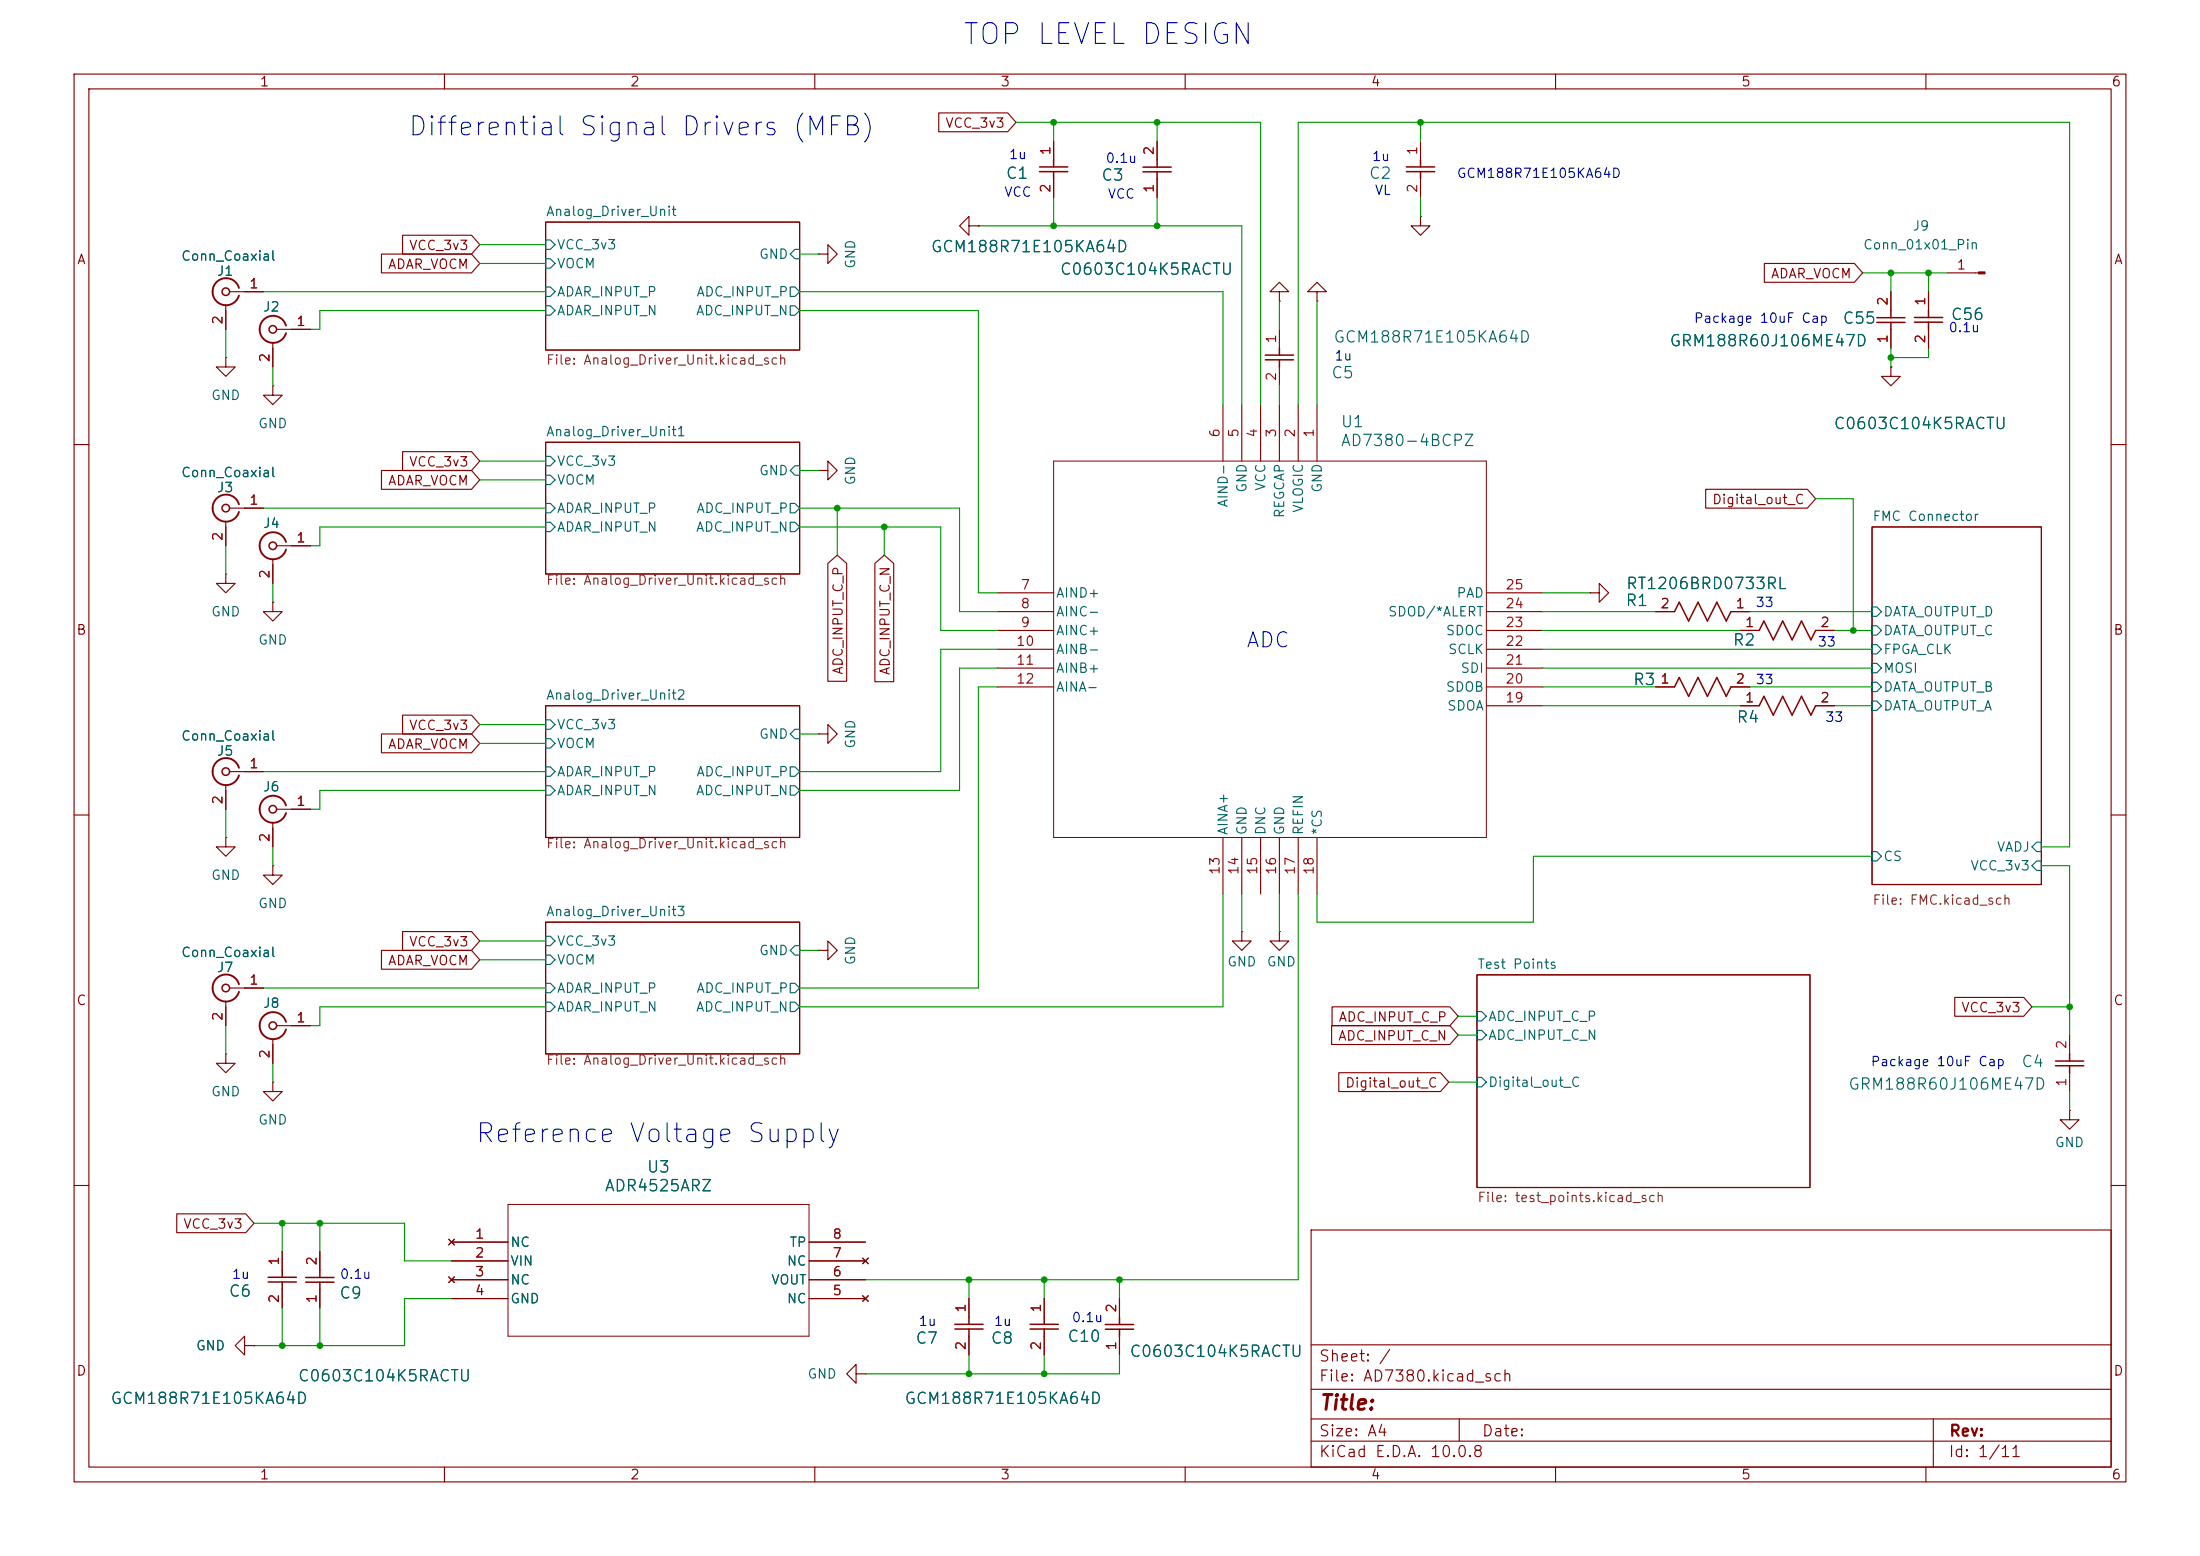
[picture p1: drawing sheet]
<svg xmlns="http://www.w3.org/2000/svg" width="297mm" height="210mm" viewBox="0 0 297 210" stroke-linecap="round" stroke-linejoin="round" font-family="sans-serif">
<g fill="none" stroke="#840000" stroke-width=".15">
<path d="M10 10h277v190h-277zM12 12h273v186h-273zM60 10v2M110 10v2M126.7 15.2h9.3l1.2 1.3-1.2 1.3h-9.3zM142.2 19.1v2.5M156.2 19.1v2.5M160 10v2M191.8 19.1v2.5M210 10v2M260 10v2M31 39.4h4.6"/>
<path d="M51.5 34.3h12.2l1.1 1.3-1.1 1.2h-12.2zM54.3 31.7h9.4l1.1 1.3-1.1 1.3h-9.4zM73.7 30h34.2v17.2h-34.2zM110.5 34.3h1.3v-1.3l1.2 1.3-1.2 1.3v-1.3M110.5 34.3h.1M130.8 30.5v-1.3l-1.3 1.3 1.3 1.3v-1.3h1.3M132.1 30.5h.1M142.2 24.1v2.6M156.2 24.1v2.6M172.7 39.4h1.3l-1.3-1.3-1.3 1.3h1.3v1.2M177.8 39.4h1.3l-1.3-1.3-1.3 1.3h1.3v1.2M191.8 29.2v1.3h1.2l-1.2 1.3-1.3-1.3h1.3"/>
<path d="M191.8 29.2h.1M191.8 24.1v2.6M238.2 35.6h12.1l1.2 1.2-1.2 1.3h-12.1zM255.3 39.4v2.5M260.3 39.4v2.5M262.9 36.8h4.2M30.5 48.3v1.2h1.2l-1.2 1.3-1.3-1.3h1.3M30.5 48.3h.1M30.5 41.1v3.4M36.8 52.1v1.2h1.3l-1.3 1.3-1.2-1.3h1.2M36.8 52.1h.1M36.8 46.2v3.3"/>
<path d="M37.3 44.5h4.6M73.7 59.7h34.2v17.8h-34.2zM165.1 54.6v7.6M167.6 54.6v7.6M170.2 54.6v7.6M172.7 40.6h.1M172.7 44.5v2.5M172.7 49.5v2.6M172.7 54.6v7.6M175.3 54.6v7.6M177.8 40.6h.1M177.8 54.6v7.6"/>
<path d="M255.3 49.5v1.3h1.2l-1.2 1.3-1.3-1.3h1.3M255.3 49.5h.1M255.3 44.5v2.5M260.3 44.5v2.5M10 60h2M30.5 77.5v1.2h1.2l-1.2 1.3-1.3-1.3h1.3M30.5 77.5h.1M30.5 70.4v3.3M31 68.6h4.6M36.8 75.4v3.3M37.3 73.7h4.6M51.5 63.5h12.2l1.1 1.3-1.1 1.2h-12.2z"/>
<path d="M54.3 61h9.4l1.1 1.2-1.1 1.3h-9.4zM110.5 63.5h1.3v-1.3l1.2 1.3-1.2 1.3v-1.3M110.5 63.5h.1M111.8 76l1.2-1.1 1.3 1.1v16h-2.5zM118.1 76l1.3-1.1 1.3 1.1v16h-2.6zM230.3 66h13.7l1.1 1.3-1.1 1.3h-13.7zM252.7 71.1h22.9v48.3h-22.9zM285 60h2M36.8 81.3v1.3h1.3l-1.3 1.2-1.2-1.2h1.2M36.8 81.3h.1M51.5 99.1h12.2l1.1 1.2-1.1 1.3h-12.2zM54.3 96.5h9.4l1.1 1.3-1.1 1.3h-9.4z"/>
<path d="M73.7 95.3h34.2v17.7h-34.2zM110.5 99.1h1.3v-1.3l1.2 1.3-1.2 1.2v-1.2M110.5 99.1h.1M134.6 80h7.6M134.6 82.6h7.6M134.6 85.1h7.6M134.6 87.6h7.6M134.6 90.2h7.6M134.6 92.7h7.6M200.7 80h7.6M200.7 82.6h7.6M200.7 85.1h7.6"/>
<path d="M200.7 87.6h7.6M200.7 90.2h7.6M200.7 92.7h7.6M200.7 95.3h7.6M214.6 80h1.3v-1.3l1.3 1.3-1.3 1.3v-1.3M214.6 80h.1M223.5 82.6h2.6M223.5 92.7h2.6M233.7 82.6h2.5M233.7 92.7h2.5M234.9 85.1h2.6M234.9 95.3h2.6"/>
<path d="M245.1 85.1h2.5M245.1 95.3h2.5M10 110h2M30.5 113v1.3h1.2l-1.2 1.3-1.3-1.3h1.3M30.5 113h.1M30.5 105.9v3.3M31 104.1h4.6M36.8 116.8v1.3h1.3l-1.3 1.3-1.2-1.3h1.2M36.8 116.8h.1M36.8 111v3.3M37.3 109.2h4.6M165.1 113v7.7"/>
<path d="M167.6 113v7.7M170.2 113v7.7M172.7 113v7.7M175.3 113v7.7M177.8 113v7.7M285 110h2M30.5 135.1v3.3M31 133.4h4.6M37.3 138.4h4.6M51.5 128.3h12.2l1.1 1.2-1.1 1.3h-12.2zM54.3 125.7h9.4l1.1 1.3-1.1 1.3h-9.4zM73.7 124.5h34.2v17.7h-34.2z"/>
<path d="M110.5 128.3h1.3v-1.3l1.2 1.3-1.2 1.2v-1.2M110.5 128.3h.1M167.6 125.7v1.3h1.3l-1.3 1.3-1.2-1.3h1.2M167.6 125.7h.1M172.7 125.7v1.3h1.3l-1.3 1.3-1.3-1.3h1.3M172.7 125.7h.1M179.8 138.4h15.9l1.1 1.3-1.1 1.3h-15.9zM179.8 135.9h15.9l1.1 1.3-1.1 1.2h-15.9zM199.4 131.6h44.9v28.7h-44.9zM263.9 134.6h9.3l1.1 1.3-1.1 1.3h-9.3zM279.4 139.7v2.5M30.5 142.2v1.3h1.2l-1.2 1.3-1.3-1.3h1.3"/>
<path d="M30.5 142.2h.1M36.8 146.1v1.2h1.3l-1.3 1.3-1.2-1.3h1.2M36.8 146.1h.1M36.8 140.2v3.3M180.7 144.8h13.8l1.1 1.3-1.1 1.2h-13.8zM279.4 149.9v1.2h1.3l-1.3 1.3-1.3-1.3h1.3M279.4 149.9h.1M279.4 144.8v2.5M10 160h2M23.9 163.8h9.3l1.1 1.3-1.1 1.3h-9.3zM38.1 168.9v2.6M38.1 174v2.5"/>
<path d="M43.2 168.9v2.6M43.2 174v2.5M60.6 167.3l.7 .7M60.6 172.3l.7 .8M61 167.6h7.6M61 170.2h7.6M61 172.7h7.6M61 175.3h7.6M61.3 167.3l-.7 .7M61.3 172.3l-.7 .8M109.2 167.6h7.6M109.2 170.2h7.6"/>
<path d="M109.2 172.7h7.6M109.2 175.3h7.6M116.5 174.9l.7 .7M116.5 169.8l.7 .8M117.2 174.9l-.7 .7M117.2 169.8l-.7 .8M130.8 175.3v2.5M141 175.3v2.5M151.1 175.3v2.5M177 166h108v32h-108zM285 160h2M33 181.6v-1.3l-1.3 1.3 1.3 1.3v-1.3h1.3"/>
<path d="M34.3 181.6h.1M60 198v2M110 198v2M115.6 185.4v-1.2l-1.3 1.2 1.3 1.3v-1.3h1.2M116.8 185.4h.1M130.8 180.3v2.6M141 180.3v2.6M151.1 180.3v2.6M160 198v2M177 194.5h108M177 191.5h108M177 187.5h108"/>
<path d="M177 181.5h108M197 191.5v3M210 198v2M260 198v2M261 191.5v6.5"/>
</g>
<g fill="none" stroke="#006464" stroke-width=".15">
<path d="M73.7 34.9h.6l.6 .7-.6 .6h-.6zM73.7 32.4h.6l.6 .6-.6 .7h-.6zM73.7 38.7h.6l.6 .7-.6 .6h-.6zM106.7 38.7h.6l.6 .7-.6 .6h-.6zM107.3 33.7h.6v1.2h-.6l-.6-.6zM73.7 41.3h.6l.6 .6-.6 .6h-.6zM106.7 41.3h.6l.6 .6-.6 .6h-.6zM73.7 64.1h.6l.6 .7-.6 .6h-.6zM73.7 61.6h.6l.6 .6-.6 .7h-.6zM73.7 70.5h.6l.6 .6-.6 .7h-.6zM73.7 67.9h.6l.6 .7-.6 .6h-.6zM106.7 67.9h.6l.6 .7-.6 .6h-.6z"/>
<path d="M106.7 70.5h.6l.6 .6-.6 .7h-.6zM107.3 62.9h.6v1.2h-.6l-.6-.6zM73.7 99.7h.6l.6 .6-.6 .7h-.6zM73.7 97.2h.6l.6 .6-.6 .6h-.6zM107.3 98.4h.6v1.3h-.6l-.6-.6zM252.7 92.1h.7l.6 .6-.6 .6h-.7zM252.7 94.6h.7l.6 .7-.6 .6h-.7zM252.7 84.5h.7l.6 .6-.6 .6h-.7zM252.7 81.9h.7l.6 .7-.6 .6h-.7zM252.7 89.5h.7l.6 .7-.6 .6h-.7zM252.7 87h.7l.6 .6-.6 .7h-.7zM73.7 106h.6l.6 .7-.6 .6h-.6z"/>
<path d="M73.7 103.5h.6l.6 .6-.6 .7h-.6zM106.7 103.5h.6l.6 .6-.6 .7h-.6zM106.7 106h.6l.6 .7-.6 .6h-.6zM252.7 114.9h.7l.6 .7-.6 .6h-.7zM275 113.7h.6v1.2h-.6l-.7-.6zM275 116.2h.6v1.3h-.6l-.7-.7zM73.7 128.9h.6l.6 .6-.6 .7h-.6zM73.7 126.4h.6l.6 .6-.6 .6h-.6zM73.7 135.3h.6l.6 .6-.6 .6h-.6zM73.7 132.7h.6l.6 .7-.6 .6h-.6zM106.7 132.7h.6l.6 .7-.6 .6h-.6zM106.7 135.3h.6l.6 .6-.6 .6h-.6z"/>
<path d="M107.3 127.6h.6v1.3h-.6l-.6-.6zM199.4 139.1h.6l.7 .6-.7 .6h-.6zM199.4 136.5h.6l.7 .7-.7 .6h-.6zM199.4 145.4h.6l.7 .7-.7 .6h-.6z"/>
</g>
<path d="M142.2 62.2h58.5v50.8h-58.5zM68.6 162.6h40.6v17.7h-40.6z" fill="none" stroke="#840000" stroke-width=".14"/>
<g fill="none" stroke="#840000" stroke-width=".2">
<path d="M140.3 22.5h3.8M140.3 23.2h3.8M142.2 21.6v.9M142.2 23.2v.9M154.3 22.6h3.8M154.3 23.2h3.8M156.2 21.6v1M156.2 23.2v.9M189.9 22.5h3.8M189.9 23.2h3.8M191.8 21.6v.9M191.8 23.2v.9"/>
<path d="M170.8 47.9h3.8M170.8 48.6h3.8M172.7 47v.9M172.7 48.6v.9M253.4 42.9h3.8M253.4 43.5h3.8M255.3 41.9v1M255.3 43.5v1M258.4 42.8h3.9M258.4 43.5h3.9M260.3 41.9v.9M260.3 43.5v1"/>
<path d="M226.1 92.7l.6-1.3 1.3 2.6 1.2-2.6 1.3 2.6 1.3-2.6 1.2 2.6 .7-1.3M226.1 82.6l.6-1.3 1.3 2.5 1.2-2.5 1.3 2.5 1.3-2.5 1.2 2.5 .7-1.2M237.5 85.1l.6-1.3 1.3 2.6 1.3-2.6 1.2 2.6 1.3-2.6 1.3 2.6 .6-1.3M237.5 95.3l.6-1.3 1.3 2.5 1.3-2.5 1.2 2.5 1.3-2.5 1.3 2.5 .6-1.2M277.5 143.8h3.8M277.5 143.2h3.8M279.4 142.2v1M279.4 143.8v1M36.2 173h3.8M36.2 172.4h3.8M38.1 171.5v.9M38.1 173v1"/>
<path d="M41.3 173.1h3.8M41.3 172.4h3.8M43.2 171.5v.9M43.2 173.1v.9M128.9 178.7h3.8M128.9 179.4h3.8M130.8 177.8v.9M130.8 179.4v.9M139.1 178.7h3.8M139.1 179.4h3.8M141 177.8v.9M141 179.4v.9"/>
<path d="M149.2 179.4h3.8M149.2 178.8h3.8M151.1 177.8v1M151.1 179.4v.9"/>
<circle cx="30.5" cy="39.4" r=".51"/>
<circle cx="36.8" cy="44.5" r=".51"/>
<circle cx="30.5" cy="68.6" r=".51"/>
<circle cx="36.8" cy="73.7" r=".51"/>
<circle cx="30.5" cy="104.1" r=".51"/>
<circle cx="36.8" cy="109.2" r=".51"/>
<circle cx="30.5" cy="133.4" r=".51"/>
<circle cx="36.8" cy="138.4" r=".51"/>
</g>
<path d="M32.3 38.9a1.81 1.81 0 0 0-2.8-1 1.81 1.81 0 0 0 0 2.9 1.81 1.81 0 0 0 2.8-.9M38.6 43.9a1.81 1.81 0 0 0-2.8-.9 1.81 1.81 0 0 0 0 2.9 1.81 1.81 0 0 0 2.8-.9M32.3 68.1a1.81 1.81 0 0 0-2.8-1 1.81 1.81 0 0 0 0 3 1.81 1.81 0 0 0 2.8-1M38.6 73.2a1.81 1.81 0 0 0-2.8-1 1.81 1.81 0 0 0 0 2.9 1.81 1.81 0 0 0 2.8-.9M32.3 103.6a1.81 1.81 0 0 0-2.8-.9 1.81 1.81 0 0 0 0 2.9 1.81 1.81 0 0 0 2.8-1M38.6 108.7a1.81 1.81 0 0 0-2.8-1 1.81 1.81 0 0 0 0 3 1.81 1.81 0 0 0 2.8-1M32.3 132.8a1.81 1.81 0 0 0-2.8-.9 1.81 1.81 0 0 0 0 2.9 1.81 1.81 0 0 0 2.8-.9M38.6 137.9a1.81 1.81 0 0 0-2.8-.9 1.81 1.81 0 0 0 0 2.9 1.81 1.81 0 0 0 2.8-1" fill="none" stroke="#840000" stroke-width=".25"/>
<path d="M267.1 36.7h.9v.3h-.9z" fill="#840000" stroke="#840000" stroke-width=".15"/>
<g fill="none" stroke="#009600" stroke-width=".15">
<path d="M137.2 16.5h33v38.1M142.2 16.5v2.6M156.2 16.5v2.6M191.8 16.5v2.6M35.6 39.4h38.1M64.8 33h8.9M64.8 35.6h8.9M107.9 39.4h57.2v15.2M107.9 34.3h2.6M132.1 30.5h35.5v24.1M142.2 26.7v3.8M156.2 26.7v3.8"/>
<path d="M191.8 26.7v2.5M251.5 36.8h11.4M255.3 36.8v2.6M260.3 36.8v2.6M30.5 44.5v3.8M36.8 49.5v2.6M73.7 41.9h-30.5v2.6h-1.3M107.9 41.9h24.2v38.1h2.5M172.7 40.6v3.9M172.7 52.1v2.5M175.3 54.6v-38.1h104.1v97.8h-3.8M177.8 40.6v14"/>
<path d="M255.3 47v2.5M260.3 47v1.3h-5M30.5 73.7v3.8M35.6 68.6h38.1M36.8 78.7v2.6M64.8 64.8h8.9M64.8 62.2h8.9M73.7 71.1h-30.5v2.6h-1.3M107.9 63.5h2.6M107.9 68.6h21.6v14h5.1M107.9 71.1h19.1v14h7.6M113 68.6v6.3"/>
<path d="M119.4 71.1v3.8M245.1 67.3h5.1v17.8M64.8 97.8h8.9M107.9 99.1h2.6M134.6 92.7h-2.5v40.7h-24.2M134.6 90.2h-5.1v16.5h-21.6M134.6 87.6h-7.6v16.5h-19.1M208.3 80h6.3M208.3 92.7h15.2M208.3 82.6h15.2M208.3 95.3h26.6M208.3 85.1h26.6"/>
<path d="M208.3 90.2h44.4M208.3 87.6h44.4M236.2 92.7h16.5M236.2 82.6h16.5M247.6 95.3h5.1M247.6 85.1h5.1M30.5 109.2v3.8M35.6 104.1h38.1M36.8 114.3v2.5M64.8 100.3h8.9M73.7 106.7h-30.5v2.5h-1.3M252.7 115.6h-45.7v8.9h-29.2v-3.8"/>
<path d="M275.6 116.8h3.8v22.9M30.5 138.4v3.8M35.6 133.4h38.1M64.8 129.5h8.9M64.8 127h8.9M73.7 135.9h-30.5v2.5h-1.3M107.9 128.3h2.6M165.1 120.7v15.2h-57.2M167.6 120.7v5M172.7 120.7v5M175.3 120.7v52h-58.5M196.8 139.7h2.6"/>
<path d="M196.8 137.2h2.6M274.3 135.9h5.1M36.8 143.5v2.6M195.6 146.1h3.8M279.4 147.3v2.6M34.3 165.1h20.3v5.1h6.4M38.1 165.1v3.8M38.1 176.5v5.1M43.2 165.1v3.8M43.2 176.5v5.1M61 175.3h-6.4v6.3h-20.3M130.8 172.7v2.6"/>
<path d="M141 172.7v2.6M151.1 172.7v2.6M130.8 182.9v2.5M141 182.9v2.5M151.1 182.9v2.5h-34.3"/>
</g>
<g fill="#009600">
<circle cx="43.2" cy="181.6" r=".46"/>
<circle cx="38.1" cy="181.6" r=".46"/>
<circle cx="191.8" cy="16.5" r=".46"/>
<circle cx="156.2" cy="16.5" r=".46"/>
<circle cx="142.2" cy="16.5" r=".46"/>
<circle cx="156.2" cy="30.5" r=".46"/>
<circle cx="142.2" cy="30.5" r=".46"/>
<circle cx="119.4" cy="71.1" r=".46"/>
<circle cx="250.2" cy="85.1" r=".46"/>
<circle cx="279.4" cy="135.9" r=".46"/>
<circle cx="43.2" cy="165.1" r=".46"/>
<circle cx="38.1" cy="165.1" r=".46"/>
<circle cx="113" cy="68.6" r=".46"/>
<circle cx="130.8" cy="172.7" r=".46"/>
<circle cx="130.8" cy="185.4" r=".46"/>
<circle cx="141" cy="172.7" r=".46"/>
<circle cx="151.1" cy="172.7" r=".46"/>
<circle cx="141" cy="185.4" r=".46"/>
<circle cx="255.3" cy="48.3" r=".46"/>
<circle cx="255.3" cy="36.8" r=".46"/>
<circle cx="260.3" cy="36.8" r=".46"/>
</g>
<text font-size="2.8" fill="#0000c2" x="129.8" y="6.7">TOP LEVEL DESIGN</text>
<g font-size="2.5" fill="#0000c2">
<text x="54.9" y="19">Differential Signal Drivers (MFB)</text>
<text x="64" y="154.8">Reference Voltage Supply</text>
</g>
<text font-size="2" fill="#0000c2" x="168.1" y="87.9">ADC</text>
<text font-size="2" fill="#840000" x="178" y="190.8">Title:</text>
<g font-size="1.5" fill="#006464">
<text x="135.7" y="24.5">C1</text>
<text x="148.6" y="24.8">C3</text>
<text x="184.7" y="24.5">C2</text>
<text x="125.6" y="34.4">GCM188R71E105KA64D</text>
<text x="143" y="37.5">C0603C104K5RACTU</text>
<text x="179.9" y="46.6">GCM188R71E105KA64D</text>
<text x="225.3" y="47.1">GRM188R60J106ME47D</text>
<text x="248.6" y="44.1">C55</text>
<text x="263.3" y="43.6">C56</text>
<text x="179.6" y="51.4">C5</text>
<text x="180.9" y="58.1">U1</text>
<text x="247.4" y="58.3">C0603C104K5RACTU</text>
<text x="180.9" y="60.6">AD7380-4BCPZ</text>
<text x="219.3" y="82.2">R1</text>
<text x="219.4" y="79.9">RT1206BRD0733RL</text>
<text x="233.8" y="87.5">R2</text>
<text x="220.4" y="92.9">R3</text>
<text x="234.3" y="97.9">R4</text>
<text x="249.4" y="147.5">GRM188R60J106ME47D</text>
<text x="272.8" y="144.4">C4</text>
<text x="81.5" y="161.2">ADR4525ARZ</text>
<text x="87.2" y="158.6">U3</text>
<text x="30.8" y="175.4">C6</text>
<text x="45.7" y="175.7">C9</text>
<text x="123.5" y="181.8">C7</text>
<text x="133.6" y="181.8">C8</text>
<text x="144" y="181.5">C10</text>
<text x="152.4" y="183.5">C0603C104K5RACTU</text>
<text x="14.8" y="189.9">GCM188R71E105KA64D</text>
<text x="40.1" y="186.8">C0603C104K5RACTU</text>
<text x="122" y="189.9">GCM188R71E105KA64D</text>
</g>
<g font-size="1.5" fill="#840000">
<text x="178" y="184.1">Sheet: /</text>
<text x="178" y="186.8">File: AD7380.kicad_sch</text>
<text x="178" y="197">KiCad E.D.A. 10.0.8</text>
<text x="178" y="194.2">Size: A4</text>
<text x="200" y="194.2">Date:</text>
<text x="263" y="197">Id: 1/11</text>
<text x="263" y="194.2">Rev:</text>
</g>
<g font-size="1.3" fill="#840000">
<text x="35" y="12">1</text>
<text x="85" y="12">2</text>
<text x="135" y="12">3</text>
<text x="185" y="12">4</text>
<text x="235" y="12">5</text>
<text x="285" y="12">6</text>
<text x="127.5" y="17.6">VCC_3v3</text>
<text x="10.3" y="36">A</text>
<text x="55.1" y="34.1">VCC_3v3</text>
<text x="285.3" y="36">A</text>
<text x="52.3" y="36.6">ADAR_VOCM</text>
<text x="239" y="37.9">ADAR_VOCM</text>
<text x="52.3" y="65.8">ADAR_VOCM</text>
<text x="55.1" y="63.3">VCC_3v3</text>
<text x="231.1" y="68.4">Digital_out_C</text>
<text x="10.2" y="86">B</text>
<text x="285.2" y="86">B</text>
<text x="114.1" y="91.2" transform="rotate(-90 114.1 91.2)">ADC_INPUT_C_P</text>
<text x="120.4" y="91.2" transform="rotate(-90 120.4 91.2)">ADC_INPUT_C_N</text>
<text x="52.3" y="101.4">ADAR_VOCM</text>
<text x="55.1" y="98.8">VCC_3v3</text>
<text x="52.3" y="130.6">ADAR_VOCM</text>
<text x="55.1" y="128.1">VCC_3v3</text>
<text x="10.2" y="136">C</text>
<text x="264.7" y="136.9">VCC_3v3</text>
<text x="285.2" y="136">C</text>
<text x="180.6" y="140.8">ADC_INPUT_C_N</text>
<text x="180.6" y="138.2">ADC_INPUT_C_P</text>
<text x="181.5" y="147.1">Digital_out_C</text>
<text x="24.7" y="166.2">VCC_3v3</text>
<text x="10.2" y="186">D</text>
<text x="285.2" y="186">D</text>
<text x="35" y="200">1</text>
<text x="85" y="200">2</text>
<text x="135" y="200">3</text>
<text x="185" y="200">4</text>
<text x="235" y="200">5</text>
<text x="285" y="200">6</text>
</g>
<g font-size="1.3" fill="#0000c2">
<text x="136.1" y="21.8">1u</text>
<text x="149.2" y="22.3">0.1u</text>
<text x="185.1" y="22">1u</text>
<text x="135.5" y="26.9">VCC</text>
<text x="149.4" y="27.1">VCC</text>
<text x="185.5" y="26.6">VL</text>
<text x="196.6" y="24.3">GCM188R71E105KA64D</text>
<text x="228.6" y="43.9">Package 10uF Cap</text>
<text x="263" y="45.2">0.1u</text>
<text x="180" y="49">1u</text>
<text x="236.9" y="82.2">33</text>
<text x="245.3" y="87.6">33</text>
<text x="236.9" y="92.7">33</text>
<text x="246.3" y="97.7">33</text>
<text x="252.5" y="144.2">Package 10uF Cap</text>
<text x="31.2" y="172.9">1u</text>
<text x="45.8" y="172.9">0.1u</text>
<text x="123.9" y="179.3">1u</text>
<text x="134.1" y="179.3">1u</text>
<text x="144.6" y="178.8">0.1u</text>
</g>
<g font-size="1.3" fill="#a90000">
<text x="142.1" y="21.1" transform="rotate(-90 142.1 21.1)">1</text>
<text x="156.1" y="21.1" transform="rotate(-90 156.1 21.1)">2</text>
<text x="191.6" y="21.1" transform="rotate(-90 191.6 21.1)">1</text>
<text x="142.1" y="26.1" transform="rotate(-90 142.1 26.1)">2</text>
<text x="156.1" y="26.1" transform="rotate(-90 156.1 26.1)">1</text>
<text x="191.6" y="26.1" transform="rotate(-90 191.6 26.1)">2</text>
<text x="33.6" y="39.2">1</text>
<text x="255.1" y="41.4" transform="rotate(-90 255.1 41.4)">2</text>
<text x="260.2" y="41.4" transform="rotate(-90 260.2 41.4)">1</text>
<text x="264.1" y="36.7">1</text>
<text x="30.3" y="43.9" transform="rotate(-90 30.3 43.9)">2</text>
<text x="39.9" y="44.3">1</text>
<text x="172.6" y="46.5" transform="rotate(-90 172.6 46.5)">1</text>
<text x="255.1" y="46.5" transform="rotate(-90 255.1 46.5)">1</text>
<text x="260.2" y="46.5" transform="rotate(-90 260.2 46.5)">2</text>
<text x="36.7" y="49" transform="rotate(-90 36.7 49)">2</text>
<text x="172.6" y="51.5" transform="rotate(-90 172.6 51.5)">2</text>
<text x="165" y="59.2" transform="rotate(-90 165 59.2)">6</text>
<text x="167.5" y="59.2" transform="rotate(-90 167.5 59.2)">5</text>
<text x="170" y="59.2" transform="rotate(-90 170 59.2)">4</text>
<text x="172.6" y="59.2" transform="rotate(-90 172.6 59.2)">3</text>
<text x="175.1" y="59.2" transform="rotate(-90 175.1 59.2)">2</text>
<text x="177.7" y="59.2" transform="rotate(-90 177.7 59.2)">1</text>
<text x="33.6" y="68.4">1</text>
<text x="30.3" y="73.1" transform="rotate(-90 30.3 73.1)">2</text>
<text x="39.9" y="73.5">1</text>
<text x="36.7" y="78.2" transform="rotate(-90 36.7 78.2)">2</text>
<text x="137.7" y="79.9">7</text>
<text x="137.7" y="82.4">8</text>
<text x="203.1" y="82.4">24</text>
<text x="203.1" y="79.9">25</text>
<text x="224.1" y="82.4">2</text>
<text x="234.2" y="82.4">1</text>
<text x="137.1" y="87.5">10</text>
<text x="137.7" y="85">9</text>
<text x="203.1" y="87.5">22</text>
<text x="203.1" y="85">23</text>
<text x="235.5" y="85">1</text>
<text x="245.6" y="85">2</text>
<text x="137.1" y="90">11</text>
<text x="137.1" y="92.6">12</text>
<text x="203.1" y="95.1">19</text>
<text x="203.1" y="92.6">20</text>
<text x="203.1" y="90">21</text>
<text x="224.1" y="92.6">1</text>
<text x="234.2" y="92.6">2</text>
<text x="235.5" y="95.1">1</text>
<text x="245.6" y="95.1">2</text>
<text x="33.6" y="104">1</text>
<text x="30.3" y="108.7" transform="rotate(-90 30.3 108.7)">2</text>
<text x="36.7" y="113.8" transform="rotate(-90 36.7 113.8)">2</text>
<text x="39.9" y="109.1">1</text>
<text x="165" y="118.2" transform="rotate(-90 165 118.2)">13</text>
<text x="167.5" y="118.2" transform="rotate(-90 167.5 118.2)">14</text>
<text x="170" y="118.2" transform="rotate(-90 170 118.2)">15</text>
<text x="172.6" y="118.2" transform="rotate(-90 172.6 118.2)">16</text>
<text x="175.1" y="118.2" transform="rotate(-90 175.1 118.2)">17</text>
<text x="177.7" y="118.2" transform="rotate(-90 177.7 118.2)">18</text>
<text x="30.3" y="137.9" transform="rotate(-90 30.3 137.9)">2</text>
<text x="33.6" y="133.2">1</text>
<text x="36.7" y="143" transform="rotate(-90 36.7 143)">2</text>
<text x="39.9" y="138.3">1</text>
<text x="279.3" y="141.7" transform="rotate(-90 279.3 141.7)">2</text>
<text x="279.3" y="146.8" transform="rotate(-90 279.3 146.8)">1</text>
<text x="64" y="167.5">1</text>
<text x="112.3" y="167.5">8</text>
<text x="38" y="170.9" transform="rotate(-90 38 170.9)">1</text>
<text x="43" y="170.9" transform="rotate(-90 43 170.9)">2</text>
<text x="64" y="170">2</text>
<text x="64" y="172.6">3</text>
<text x="112.3" y="172.6">6</text>
<text x="112.3" y="170">7</text>
<text x="38" y="176" transform="rotate(-90 38 176)">2</text>
<text x="43" y="176" transform="rotate(-90 43 176)">1</text>
<text x="64" y="175.1">4</text>
<text x="112.3" y="175.1">5</text>
<text x="130.7" y="177.3" transform="rotate(-90 130.7 177.3)">1</text>
<text x="140.8" y="177.3" transform="rotate(-90 140.8 177.3)">1</text>
<text x="151" y="177.3" transform="rotate(-90 151 177.3)">2</text>
<text x="130.7" y="182.3" transform="rotate(-90 130.7 182.3)">2</text>
<text x="140.8" y="182.3" transform="rotate(-90 140.8 182.3)">2</text>
<text x="151" y="182.3" transform="rotate(-90 151 182.3)">1</text>
</g>
<g font-size="1.3" fill="#006464">
<text x="73.6" y="29.5">Analog_Driver_Unit</text>
<text x="24.4" y="35.5">Conn_Coaxial</text>
<text x="75.1" y="34">VCC_3v3</text>
<text x="102.4" y="35.3">GND</text>
<text x="251.4" y="34">Conn_01x01_Pin</text>
<text x="258.1" y="31.4">J9</text>
<text x="29.2" y="37.5">J1</text>
<text x="75.1" y="36.5">VOCM</text>
<text x="75.1" y="40.3">ADAR_INPUT_P</text>
<text x="93.9" y="40.3">ADC_INPUT_P</text>
<text x="115.8" y="36.4" transform="rotate(-90 115.8 36.4)">GND</text>
<text x="35.4" y="42.4">J2</text>
<text x="75.1" y="42.9">ADAR_INPUT_N</text>
<text x="93.9" y="42.9">ADC_INPUT_N</text>
<text x="28.4" y="54.3">GND</text>
<text x="34.8" y="58.1">GND</text>
<text x="73.6" y="59.2">Analog_Driver_Unit1</text>
<text x="24.4" y="64.7">Conn_Coaxial</text>
<text x="75.1" y="65.7">VOCM</text>
<text x="75.1" y="63.2">VCC_3v3</text>
<text x="102.4" y="64.5">GND</text>
<text x="115.8" y="65.6" transform="rotate(-90 115.8 65.6)">GND</text>
<text x="29.2" y="66.7">J3</text>
<text x="35.4" y="71.6">J4</text>
<text x="75.1" y="69.5">ADAR_INPUT_P</text>
<text x="93.9" y="69.5">ADC_INPUT_P</text>
<text x="166.1" y="68.6" transform="rotate(-90 166.1 68.6)">AIND-</text>
<text x="168.6" y="66.6" transform="rotate(-90 168.6 66.6)">GND</text>
<text x="171.1" y="66.3" transform="rotate(-90 171.1 66.3)">VCC</text>
<text x="173.7" y="70" transform="rotate(-90 173.7 70)">REGCAP</text>
<text x="176.2" y="69.3" transform="rotate(-90 176.2 69.3)">VLOGIC</text>
<text x="178.8" y="66.6" transform="rotate(-90 178.8 66.6)">GND</text>
<text x="252.7" y="70.6">FMC Connector</text>
<text x="75.1" y="72.1">ADAR_INPUT_N</text>
<text x="93.9" y="72.1">ADC_INPUT_N</text>
<text x="28.4" y="83.5">GND</text>
<text x="142.5" y="81">AIND+</text>
<text x="142.5" y="83.5">AINC-</text>
<text x="187.3" y="83.5">SDOD/*ALERT</text>
<text x="196.6" y="81">PAD</text>
<text x="254.2" y="83.5">DATA_OUTPUT_D</text>
<text x="34.8" y="87.3">GND</text>
<text x="142.5" y="86.1">AINC+</text>
<text x="142.5" y="88.6">AINB-</text>
<text x="195.1" y="86.1">SDOC</text>
<text x="195.4" y="88.6">SCLK</text>
<text x="254.2" y="86.1">DATA_OUTPUT_C</text>
<text x="254.2" y="88.6">FPGA_CLK</text>
<text x="73.6" y="94.8">Analog_Driver_Unit2</text>
<text x="142.5" y="91.1">AINB+</text>
<text x="142.5" y="93.7">AINA-</text>
<text x="195.1" y="93.7">SDOB</text>
<text x="197.1" y="91.1">SDI</text>
<text x="254.2" y="93.7">DATA_OUTPUT_B</text>
<text x="254.2" y="91.1">MOSI</text>
<text x="24.4" y="100.3">Conn_Coaxial</text>
<text x="75.1" y="101.3">VOCM</text>
<text x="75.1" y="98.8">VCC_3v3</text>
<text x="102.4" y="100">GND</text>
<text x="115.8" y="101.1" transform="rotate(-90 115.8 101.1)">GND</text>
<text x="195.3" y="96.2">SDOA</text>
<text x="254.2" y="96.2">DATA_OUTPUT_A</text>
<text x="29.2" y="102.3">J5</text>
<text x="35.4" y="107.1">J6</text>
<text x="75.1" y="107.6">ADAR_INPUT_N</text>
<text x="75.1" y="105.1">ADAR_INPUT_P</text>
<text x="93.9" y="107.6">ADC_INPUT_N</text>
<text x="93.9" y="105.1">ADC_INPUT_P</text>
<text x="166.1" y="112.8" transform="rotate(-90 166.1 112.8)">AINA+</text>
<text x="168.6" y="112.8" transform="rotate(-90 168.6 112.8)">GND</text>
<text x="171.1" y="112.8" transform="rotate(-90 171.1 112.8)">DNC</text>
<text x="173.7" y="112.8" transform="rotate(-90 173.7 112.8)">GND</text>
<text x="176.2" y="112.8" transform="rotate(-90 176.2 112.8)">REFIN</text>
<text x="178.8" y="112.8" transform="rotate(-90 178.8 112.8)">*CS</text>
<text x="28.4" y="119.1">GND</text>
<text x="254.2" y="116.5">CS</text>
<text x="265.9" y="117.8">VCC_3v3</text>
<text x="269.5" y="115.3">VADJ</text>
<text x="34.8" y="122.9">GND</text>
<text x="73.6" y="124">Analog_Driver_Unit3</text>
<text x="24.4" y="129.5">Conn_Coaxial</text>
<text x="29.2" y="131.5">J7</text>
<text x="75.1" y="130.5">VOCM</text>
<text x="75.1" y="128">VCC_3v3</text>
<text x="102.4" y="129.2">GND</text>
<text x="115.8" y="130.3" transform="rotate(-90 115.8 130.3)">GND</text>
<text x="165.6" y="130.8">GND</text>
<text x="170.9" y="130.8">GND</text>
<text x="199.4" y="131.1">Test Points</text>
<text x="35.4" y="136.3">J8</text>
<text x="75.1" y="136.9">ADAR_INPUT_N</text>
<text x="75.1" y="134.3">ADAR_INPUT_P</text>
<text x="93.9" y="136.9">ADC_INPUT_N</text>
<text x="93.9" y="134.3">ADC_INPUT_P</text>
<text x="200.8" y="140.7">ADC_INPUT_C_N</text>
<text x="200.8" y="138.1">ADC_INPUT_C_P</text>
<text x="28.4" y="148.3">GND</text>
<text x="200.8" y="147">Digital_out_C</text>
<text x="34.8" y="152.1">GND</text>
<text x="277.3" y="155.1">GND</text>
<text x="68.8" y="168.6">NC</text>
<text x="68.8" y="171.1">VIN</text>
<text x="68.8" y="173.7">NC</text>
<text x="104" y="173.7">VOUT</text>
<text x="106.1" y="171.1">NC</text>
<text x="106.5" y="168.6">TP</text>
<text x="68.8" y="176.2">GND</text>
<text x="106.1" y="176.2">NC</text>
<text x="26.4" y="182.6">GND</text>
<text x="108.9" y="186.4">GND</text>
</g>
<g font-size="1.3" fill="#725600">
<text x="73.6" y="49.5">File: Analog_Driver_Unit.kicad_sch</text>
<text x="73.6" y="79.3">File: Analog_Driver_Unit.kicad_sch</text>
<text x="73.6" y="114.8">File: Analog_Driver_Unit.kicad_sch</text>
<text x="252.7" y="122.4">File: FMC.kicad_sch</text>
<text x="73.6" y="144">File: Analog_Driver_Unit.kicad_sch</text>
<text x="199.4" y="162.6">File: test_points.kicad_sch</text>
</g>
</svg>
